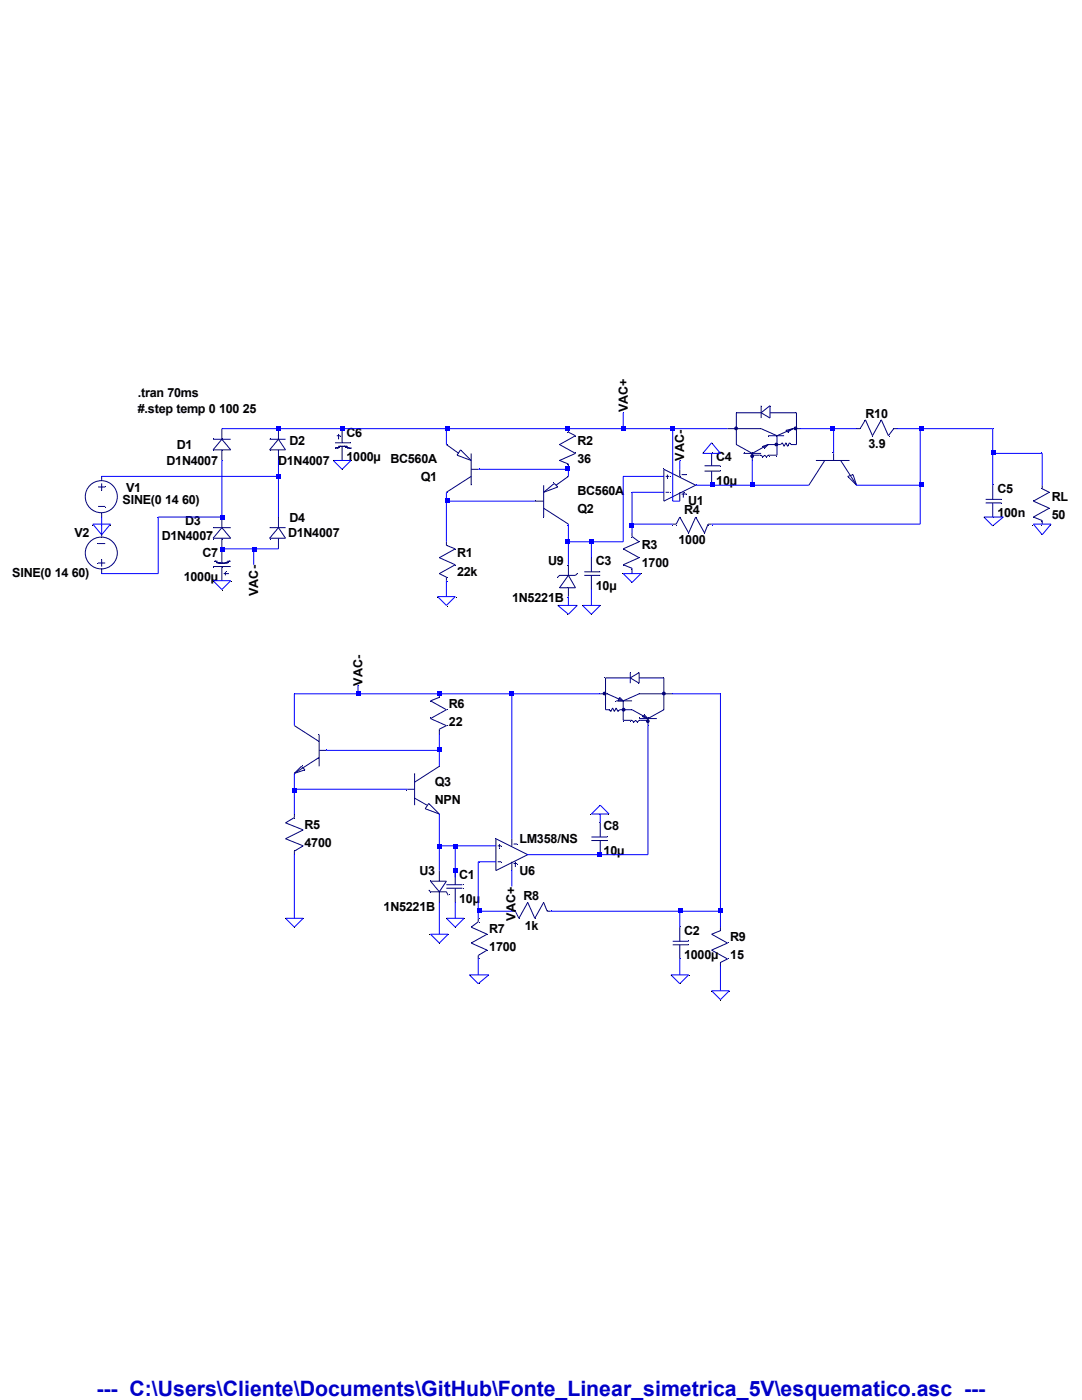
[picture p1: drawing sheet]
<svg xmlns="http://www.w3.org/2000/svg" width="216mm" height="279mm" viewBox="0 0 216 279" stroke-linecap="round" stroke-linejoin="round" font-family="sans-serif">
<path d="M19.6 97.2h1.4" fill="none" stroke="#00007f" stroke-width=".2"/>
<path d="M19.6 101.1h1.4" fill="none" stroke="#00007f" stroke-width=".2"/>
<path d="M20.3 96.5v1.4" fill="none" stroke="#00007f" stroke-width=".2"/>
<path d="M20.3 102.5v.7" fill="none" stroke="#00007f" stroke-width=".2"/>
<path d="M20.3 95.1v.7" fill="none" stroke="#00007f" stroke-width=".2"/>
<g fill="none" stroke="#00007f" stroke-width=".2">
<path d="M42.5 87.7h3.5"/>
<circle cx="20.2" cy="99.1" r="3.2"/>
</g>
<path d="M42.5 89.8h3.5" fill="none" stroke="#00007f" stroke-width=".2"/>
<path d="M44.3 87.7l-1.8 2.1" fill="none" stroke="#00007f" stroke-width=".2"/>
<path d="M44.3 87.7l1.7 2.1" fill="none" stroke="#00007f" stroke-width=".2"/>
<path d="M44.3 89.8v2.1" fill="none" stroke="#00007f" stroke-width=".2"/>
<path d="M44.3 85.5v2.2" fill="none" stroke="#00007f" stroke-width=".2"/>
<path d="M53.8 87.7h3.2" fill="none" stroke="#00007f" stroke-width=".2"/>
<path d="M53.8 89.8h3.2" fill="none" stroke="#00007f" stroke-width=".2"/>
<path d="M55.6 87.7l-1.8 2.1" fill="none" stroke="#00007f" stroke-width=".2"/>
<path d="M55.6 87.7l1.4 2.1" fill="none" stroke="#00007f" stroke-width=".2"/>
<path d="M55.6 89.8v2.1" fill="none" stroke="#00007f" stroke-width=".2"/>
<path d="M55.6 85.5v2.2" fill="none" stroke="#00007f" stroke-width=".2"/>
<path d="M42.5 105.3h3.5" fill="none" stroke="#00007f" stroke-width=".2"/>
<path d="M42.5 107.4h3.5" fill="none" stroke="#00007f" stroke-width=".2"/>
<path d="M44.3 105.3l-1.8 2.1" fill="none" stroke="#00007f" stroke-width=".2"/>
<path d="M44.3 105.3l1.7 2.1" fill="none" stroke="#00007f" stroke-width=".2"/>
<path d="M44.3 107.4v2.1" fill="none" stroke="#00007f" stroke-width=".2"/>
<path d="M44.3 103.2v2.1" fill="none" stroke="#00007f" stroke-width=".2"/>
<path d="M53.8 105.3h3.2" fill="none" stroke="#00007f" stroke-width=".2"/>
<path d="M53.8 107.4h3.2" fill="none" stroke="#00007f" stroke-width=".2"/>
<path d="M55.6 105.3l-1.8 2.1" fill="none" stroke="#00007f" stroke-width=".2"/>
<path d="M55.6 105.3l1.4 2.1" fill="none" stroke="#00007f" stroke-width=".2"/>
<path d="M55.6 107.4v2.1" fill="none" stroke="#00007f" stroke-width=".2"/>
<path d="M55.6 103.2v2.1" fill="none" stroke="#00007f" stroke-width=".2"/>
<path d="M138.8 96.8l-6.3 3.2" fill="none" stroke="#00007f" stroke-width=".2"/>
<path d="M132.5 93.7l6.3 3.1" fill="none" stroke="#00007f" stroke-width=".2"/>
<path d="M132.5 93.7v6.3" fill="none" stroke="#00007f" stroke-width=".2"/>
<path d="M132.8 98.2h.7" fill="none" stroke="#00007f" stroke-width=".2"/>
<path d="M132.8 95.1h.7" fill="none" stroke="#00007f" stroke-width=".2"/>
<path d="M133.2 94.7v.7" fill="none" stroke="#00007f" stroke-width=".2"/>
<path d="M135.6 98.2v1.8" fill="none" stroke="#00007f" stroke-width=".2"/>
<path d="M135.6 93.7v1.4" fill="none" stroke="#00007f" stroke-width=".2"/>
<path d="M136 98.6h1.1" fill="none" stroke="#00007f" stroke-width=".2"/>
<path d="M136.3 98.2v1.1" fill="none" stroke="#00007f" stroke-width=".2"/>
<path d="M136 94.7h1.1" fill="none" stroke="#00007f" stroke-width=".2"/>
<path d="M113.4 92.6v1.1" fill="none" stroke="#00007f" stroke-width=".2"/>
<path d="M111.7 91.9l1.7 .7" fill="none" stroke="#00007f" stroke-width=".2"/>
<path d="M114.8 90.5l-3.1 1.4" fill="none" stroke="#00007f" stroke-width=".2"/>
<path d="M111.7 88.7l3.1 1.8" fill="none" stroke="#00007f" stroke-width=".2"/>
<path d="M114.8 87l-3.1 1.7" fill="none" stroke="#00007f" stroke-width=".2"/>
<path d="M113.4 85.5v.8" fill="none" stroke="#00007f" stroke-width=".2"/>
<path d="M113.4 86.3l1.4 .7" fill="none" stroke="#00007f" stroke-width=".2"/>
<path d="M126.1 113.4v1.1" fill="none" stroke="#00007f" stroke-width=".2"/>
<path d="M124.4 112.7l1.7 .7" fill="none" stroke="#00007f" stroke-width=".2"/>
<path d="M127.5 111.3l-3.1 1.4" fill="none" stroke="#00007f" stroke-width=".2"/>
<path d="M124.4 109.5l3.1 1.8" fill="none" stroke="#00007f" stroke-width=".2"/>
<path d="M127.5 108.1l-3.1 1.4" fill="none" stroke="#00007f" stroke-width=".2"/>
<path d="M126.1 106.4v.7" fill="none" stroke="#00007f" stroke-width=".2"/>
<path d="M126.1 107.1l1.4 1" fill="none" stroke="#00007f" stroke-width=".2"/>
<path d="M134.2 104.6h.7" fill="none" stroke="#00007f" stroke-width=".2"/>
<path d="M135.6 103.2l-.7 1.4" fill="none" stroke="#00007f" stroke-width=".2"/>
<path d="M135.6 103.2l1.8 3.2" fill="none" stroke="#00007f" stroke-width=".2"/>
<path d="M138.8 103.2l-1.4 3.2" fill="none" stroke="#00007f" stroke-width=".2"/>
<path d="M138.8 103.2l1.8 3.2" fill="none" stroke="#00007f" stroke-width=".2"/>
<path d="M141.3 104.6h.7" fill="none" stroke="#00007f" stroke-width=".2"/>
<path d="M141.3 104.6l-.7 1.8" fill="none" stroke="#00007f" stroke-width=".2"/>
<path d="M118 114.8v2.9" fill="none" stroke="#00007f" stroke-width=".2"/>
<path d="M118 111.3v2.8" fill="none" stroke="#00007f" stroke-width=".2"/>
<path d="M116.6 114.1h3.2" fill="none" stroke="#00007f" stroke-width=".2"/>
<path d="M116.6 114.8h3.2" fill="none" stroke="#00007f" stroke-width=".2"/>
<path d="M142 94v2.8" fill="none" stroke="#00007f" stroke-width=".2"/>
<path d="M142 90.5v2.5" fill="none" stroke="#00007f" stroke-width=".2"/>
<path d="M140.6 93h3.2" fill="none" stroke="#00007f" stroke-width=".2"/>
<path d="M140.6 94h3.2" fill="none" stroke="#00007f" stroke-width=".2"/>
<path d="M208 103.9v.7" fill="none" stroke="#00007f" stroke-width=".2"/>
<path d="M206.2 103.2l1.8 .7" fill="none" stroke="#00007f" stroke-width=".2"/>
<path d="M209.4 101.4l-3.2 1.8" fill="none" stroke="#00007f" stroke-width=".2"/>
<path d="M206.2 100l3.2 1.4" fill="none" stroke="#00007f" stroke-width=".2"/>
<path d="M209.4 98.2l-3.2 1.8" fill="none" stroke="#00007f" stroke-width=".2"/>
<path d="M208 96.8v.7" fill="none" stroke="#00007f" stroke-width=".2"/>
<path d="M208 97.5l1.4 .7" fill="none" stroke="#00007f" stroke-width=".2"/>
<path d="M198.1 100.4v2.8" fill="none" stroke="#00007f" stroke-width=".2"/>
<path d="M198.1 96.8v2.9" fill="none" stroke="#00007f" stroke-width=".2"/>
<path d="M196.7 99.7h3.1" fill="none" stroke="#00007f" stroke-width=".2"/>
<path d="M196.7 100.4h3.1" fill="none" stroke="#00007f" stroke-width=".2"/>
<path d="M148.3 90.5h3.6" fill="none" stroke="#00007f" stroke-width=".2"/>
<path d="M146.9 88.7l3.2 1.8" fill="none" stroke="#00007f" stroke-width=".2"/>
<path d="M153.3 88.7l-3.2 1.8" fill="none" stroke="#00007f" stroke-width=".2"/>
<path d="M153.3 88.7l-1.1 .4" fill="none" stroke="#00007f" stroke-width=".2"/>
<path d="M153.3 88.7l-.7 .7" fill="none" stroke="#00007f" stroke-width=".2"/>
<path d="M152.2 89.1l.4 .3" fill="none" stroke="#00007f" stroke-width=".2"/>
<path d="M153.3 87h3.2" fill="none" stroke="#00007f" stroke-width=".2"/>
<path d="M151.9 85.5l3.1 1.5" fill="none" stroke="#00007f" stroke-width=".2"/>
<path d="M158.2 85.5l-3.2 1.5" fill="none" stroke="#00007f" stroke-width=".2"/>
<path d="M158.2 85.5l-1.4 .4" fill="none" stroke="#00007f" stroke-width=".2"/>
<path d="M158.2 85.5l-1 .8" fill="none" stroke="#00007f" stroke-width=".2"/>
<path d="M156.8 85.9l.4 .4" fill="none" stroke="#00007f" stroke-width=".2"/>
<path d="M145.2 85.5h6.7" fill="none" stroke="#00007f" stroke-width=".2"/>
<path d="M155 87v3.8" fill="none" stroke="#00007f" stroke-width=".2"/>
<path d="M156.1 88.4l-.3 .3" fill="none" stroke="#00007f" stroke-width=".2"/>
<path d="M156.1 88.4l.4 .7" fill="none" stroke="#00007f" stroke-width=".2"/>
<path d="M156.8 88.4l-.3 .7" fill="none" stroke="#00007f" stroke-width=".2"/>
<path d="M156.8 88.4l.4 .7" fill="none" stroke="#00007f" stroke-width=".2"/>
<path d="M157.5 88.4l-.3 .7" fill="none" stroke="#00007f" stroke-width=".2"/>
<path d="M157.5 88.4l.4 .3" fill="none" stroke="#00007f" stroke-width=".2"/>
<path d="M151.5 90.8h.4" fill="none" stroke="#00007f" stroke-width=".2"/>
<path d="M151.9 90.8l.3 .4" fill="none" stroke="#00007f" stroke-width=".2"/>
<path d="M152.6 90.8l-.4 .4" fill="none" stroke="#00007f" stroke-width=".2"/>
<path d="M152.6 90.8l.3 .4" fill="none" stroke="#00007f" stroke-width=".2"/>
<path d="M153.3 90.8l-.4 .4" fill="none" stroke="#00007f" stroke-width=".2"/>
<path d="M153.3 90.8h.3" fill="none" stroke="#00007f" stroke-width=".2"/>
<path d="M155 88.7h.8" fill="none" stroke="#00007f" stroke-width=".2"/>
<path d="M157.9 88.7h1" fill="none" stroke="#00007f" stroke-width=".2"/>
<path d="M158.2 85.5h1.4" fill="none" stroke="#00007f" stroke-width=".2"/>
<path d="M150.1 90.8h1.4" fill="none" stroke="#00007f" stroke-width=".2"/>
<path d="M150.1 90.5v1.4" fill="none" stroke="#00007f" stroke-width=".2"/>
<path d="M153.3 88.7h1.7" fill="none" stroke="#00007f" stroke-width=".2"/>
<path d="M153.6 90.8h1.4" fill="none" stroke="#00007f" stroke-width=".2"/>
<path d="M151.9 81v2.4" fill="none" stroke="#00007f" stroke-width=".2"/>
<path d="M151.9 82.4l1.7 1" fill="none" stroke="#00007f" stroke-width=".2"/>
<path d="M153.6 81l-1.7 1.4" fill="none" stroke="#00007f" stroke-width=".2"/>
<path d="M153.6 81v2.4" fill="none" stroke="#00007f" stroke-width=".2"/>
<path d="M146.9 82.4h5" fill="none" stroke="#00007f" stroke-width=".2"/>
<path d="M153.6 82.4h5.3" fill="none" stroke="#00007f" stroke-width=".2"/>
<path d="M158.9 82.4v6.3" fill="none" stroke="#00007f" stroke-width=".2"/>
<path d="M146.9 82.4v6.3" fill="none" stroke="#00007f" stroke-width=".2"/>
<g fill="none" stroke="#00007f" stroke-width=".2">
<path d="M150 91l.1 .1zM154.8 88.7h.2zM19.6 112.4h1.4"/>
<circle cx="146.9" cy="85.5" r=".28"/>
<circle cx="146.9" cy="85.5" r=".17"/>
<circle cx="146.9" cy="85.5" r=".08"/>
<circle cx="150.1" cy="91" r=".29"/>
<circle cx="150.1" cy="91" r=".18"/>
<circle cx="154.9" cy="88.7" r=".18"/>
<circle cx="154.9" cy="88.7" r=".28"/>
<circle cx="158.7" cy="85.5" r=".17"/>
<circle cx="158.7" cy="85.5" r=".08"/>
<circle cx="158.7" cy="85.5" r=".28"/>
</g>
<path d="M19.6 108.5h1.4" fill="none" stroke="#00007f" stroke-width=".2"/>
<path d="M20.3 111.7v1.4" fill="none" stroke="#00007f" stroke-width=".2"/>
<path d="M20.3 106.4v.7" fill="none" stroke="#00007f" stroke-width=".2"/>
<path d="M20.3 113.4v1.1" fill="none" stroke="#00007f" stroke-width=".2"/>
<g fill="none" stroke="#00007f" stroke-width=".2">
<path d="M68.3 89.1v2.8"/>
<circle cx="20.2" cy="110.4" r="3.2"/>
</g>
<path d="M68.3 85.5v2.9" fill="none" stroke="#00007f" stroke-width=".2"/>
<path d="M67.6 86.6v1.1" fill="none" stroke="#00007f" stroke-width=".2"/>
<path d="M67.2 87h.7" fill="none" stroke="#00007f" stroke-width=".2"/>
<path d="M66.9 88.4h3.1" fill="none" stroke="#00007f" stroke-width=".2"/>
<path d="M66.9 89.4h.1" fill="none" stroke="#00007f" stroke-width=".2"/>
<path d="M66.9 89.4h.1" fill="none" stroke="#00007f" stroke-width=".2"/>
<path d="M66.9 89.4h.1" fill="none" stroke="#00007f" stroke-width=".2"/>
<path d="M66.9 89.4h.3" fill="none" stroke="#00007f" stroke-width=".2"/>
<path d="M67.2 89.4h.1" fill="none" stroke="#00007f" stroke-width=".2"/>
<path d="M67.2 89.4h.1" fill="none" stroke="#00007f" stroke-width=".2"/>
<path d="M67.2 89.4h.4" fill="none" stroke="#00007f" stroke-width=".2"/>
<path d="M67.6 89.1v.3" fill="none" stroke="#00007f" stroke-width=".2"/>
<path d="M67.6 89.1h.1" fill="none" stroke="#00007f" stroke-width=".2"/>
<path d="M67.6 89.1h.3" fill="none" stroke="#00007f" stroke-width=".2"/>
<path d="M67.9 89.1h.1" fill="none" stroke="#00007f" stroke-width=".2"/>
<path d="M67.9 89.1h.1" fill="none" stroke="#00007f" stroke-width=".2"/>
<path d="M67.9 89.1h.1" fill="none" stroke="#00007f" stroke-width=".2"/>
<path d="M67.9 89.1h.4" fill="none" stroke="#00007f" stroke-width=".2"/>
<path d="M68.3 89.1h.1" fill="none" stroke="#00007f" stroke-width=".2"/>
<path d="M68.3 89.1h.1" fill="none" stroke="#00007f" stroke-width=".2"/>
<path d="M68.3 89.1h.3" fill="none" stroke="#00007f" stroke-width=".2"/>
<path d="M68.6 89.1h.1" fill="none" stroke="#00007f" stroke-width=".2"/>
<path d="M68.6 89.1h.1" fill="none" stroke="#00007f" stroke-width=".2"/>
<path d="M68.6 89.1h.1" fill="none" stroke="#00007f" stroke-width=".2"/>
<path d="M68.6 89.1h.4" fill="none" stroke="#00007f" stroke-width=".2"/>
<path d="M69 89.1h.1" fill="none" stroke="#00007f" stroke-width=".2"/>
<path d="M69 89.1h.1" fill="none" stroke="#00007f" stroke-width=".2"/>
<path d="M69 89.1h.3" fill="none" stroke="#00007f" stroke-width=".2"/>
<path d="M69.3 89.1v.3" fill="none" stroke="#00007f" stroke-width=".2"/>
<path d="M69.3 89.4h.1" fill="none" stroke="#00007f" stroke-width=".2"/>
<path d="M69.3 89.4h.1" fill="none" stroke="#00007f" stroke-width=".2"/>
<path d="M69.3 89.4h.4" fill="none" stroke="#00007f" stroke-width=".2"/>
<path d="M69.7 89.4h.1" fill="none" stroke="#00007f" stroke-width=".2"/>
<path d="M69.7 89.4h.1" fill="none" stroke="#00007f" stroke-width=".2"/>
<path d="M69.7 89.4h.3" fill="none" stroke="#00007f" stroke-width=".2"/>
<path d="M70 89.4h.1" fill="none" stroke="#00007f" stroke-width=".2"/>
<path d="M44.3 109.5v2.9" fill="none" stroke="#00007f" stroke-width=".2"/>
<path d="M44.3 113.1v2.8" fill="none" stroke="#00007f" stroke-width=".2"/>
<path d="M45 114.1v.7" fill="none" stroke="#00007f" stroke-width=".2"/>
<path d="M44.6 114.5h1.1" fill="none" stroke="#00007f" stroke-width=".2"/>
<path d="M42.5 113.1h3.5" fill="none" stroke="#00007f" stroke-width=".2"/>
<path d="M45.7 112h.3" fill="none" stroke="#00007f" stroke-width=".2"/>
<path d="M45.7 112h.1" fill="none" stroke="#00007f" stroke-width=".2"/>
<path d="M45.7 112h.1" fill="none" stroke="#00007f" stroke-width=".2"/>
<path d="M45.7 112h.1" fill="none" stroke="#00007f" stroke-width=".2"/>
<path d="M45.3 112h.4" fill="none" stroke="#00007f" stroke-width=".2"/>
<path d="M45.3 112v.4" fill="none" stroke="#00007f" stroke-width=".2"/>
<path d="M45.3 112.4h.1" fill="none" stroke="#00007f" stroke-width=".2"/>
<path d="M45 112.4h.3" fill="none" stroke="#00007f" stroke-width=".2"/>
<path d="M45 112.4h.1" fill="none" stroke="#00007f" stroke-width=".2"/>
<path d="M45 112.4h.1" fill="none" stroke="#00007f" stroke-width=".2"/>
<path d="M45 112.4h.1" fill="none" stroke="#00007f" stroke-width=".2"/>
<path d="M44.6 112.4h.4" fill="none" stroke="#00007f" stroke-width=".2"/>
<path d="M44.6 112.4h.1" fill="none" stroke="#00007f" stroke-width=".2"/>
<path d="M44.6 112.4h.1" fill="none" stroke="#00007f" stroke-width=".2"/>
<path d="M44.3 112.4h.3" fill="none" stroke="#00007f" stroke-width=".2"/>
<path d="M44.3 112.4h.1" fill="none" stroke="#00007f" stroke-width=".2"/>
<path d="M44.3 112.4h.1" fill="none" stroke="#00007f" stroke-width=".2"/>
<path d="M43.9 112.4h.4" fill="none" stroke="#00007f" stroke-width=".2"/>
<path d="M43.9 112.4h.1" fill="none" stroke="#00007f" stroke-width=".2"/>
<path d="M43.9 112.4h.1" fill="none" stroke="#00007f" stroke-width=".2"/>
<path d="M43.9 112.4h.1" fill="none" stroke="#00007f" stroke-width=".2"/>
<path d="M43.6 112.4h.3" fill="none" stroke="#00007f" stroke-width=".2"/>
<path d="M43.6 112.4h.1" fill="none" stroke="#00007f" stroke-width=".2"/>
<path d="M43.6 112.4h.1" fill="none" stroke="#00007f" stroke-width=".2"/>
<path d="M43.6 112.4h.1" fill="none" stroke="#00007f" stroke-width=".2"/>
<path d="M43.2 112.4h.4" fill="none" stroke="#00007f" stroke-width=".2"/>
<path d="M43.2 112v.4" fill="none" stroke="#00007f" stroke-width=".2"/>
<path d="M43.2 112h.1" fill="none" stroke="#00007f" stroke-width=".2"/>
<path d="M42.9 112h.3" fill="none" stroke="#00007f" stroke-width=".2"/>
<path d="M42.9 112h.1" fill="none" stroke="#00007f" stroke-width=".2"/>
<path d="M42.9 112h.1" fill="none" stroke="#00007f" stroke-width=".2"/>
<path d="M42.9 112h.1" fill="none" stroke="#00007f" stroke-width=".2"/>
<path d="M91.2 90.8l2.8 1.1" fill="none" stroke="#00007f" stroke-width=".2"/>
<path d="M91.9 89.8l-.7 1" fill="none" stroke="#00007f" stroke-width=".2"/>
<path d="M91.9 89.8l2.1 2.1" fill="none" stroke="#00007f" stroke-width=".2"/>
<path d="M89.1 88.7l2.4 1.8" fill="none" stroke="#00007f" stroke-width=".2"/>
<path d="M94 90.5v6.3" fill="none" stroke="#00007f" stroke-width=".2"/>
<path d="M94 95.1l-4.9 3.1" fill="none" stroke="#00007f" stroke-width=".2"/>
<path d="M94 93.7h1.4" fill="none" stroke="#00007f" stroke-width=".2"/>
<path d="M111.3 97.2l-2.8 1" fill="none" stroke="#00007f" stroke-width=".2"/>
<path d="M110.6 96.5l.7 .7" fill="none" stroke="#00007f" stroke-width=".2"/>
<path d="M110.6 96.5l-2.1 1.7" fill="none" stroke="#00007f" stroke-width=".2"/>
<path d="M113.4 95.1l-2.5 1.7" fill="none" stroke="#00007f" stroke-width=".2"/>
<path d="M108.5 96.8v6.4" fill="none" stroke="#00007f" stroke-width=".2"/>
<path d="M108.5 101.4l4.9 3.2" fill="none" stroke="#00007f" stroke-width=".2"/>
<path d="M106.7 100h1.8" fill="none" stroke="#00007f" stroke-width=".2"/>
<path d="M89.1 115.2v.7" fill="none" stroke="#00007f" stroke-width=".2"/>
<path d="M87.7 114.5l1.4 .7" fill="none" stroke="#00007f" stroke-width=".2"/>
<path d="M90.8 112.7l-3.1 1.8" fill="none" stroke="#00007f" stroke-width=".2"/>
<path d="M87.7 111.3l3.1 1.4" fill="none" stroke="#00007f" stroke-width=".2"/>
<path d="M90.8 109.5l-3.1 1.8" fill="none" stroke="#00007f" stroke-width=".2"/>
<path d="M89.1 108.1v.7" fill="none" stroke="#00007f" stroke-width=".2"/>
<path d="M89.1 108.8l1.7 .7" fill="none" stroke="#00007f" stroke-width=".2"/>
<path d="M63.7 146.6v6.3" fill="none" stroke="#00007f" stroke-width=".2"/>
<path d="M63.7 149.8h1.4" fill="none" stroke="#00007f" stroke-width=".2"/>
<path d="M58.7 144.8l5 3.2" fill="none" stroke="#00007f" stroke-width=".2"/>
<path d="M63.7 151.2l-5 3.1" fill="none" stroke="#00007f" stroke-width=".2"/>
<path d="M60.1 152.9l-1.4 1.4" fill="none" stroke="#00007f" stroke-width=".2"/>
<path d="M60.1 152.9l.8 .7" fill="none" stroke="#00007f" stroke-width=".2"/>
<path d="M60.9 153.6l-2.2 .7" fill="none" stroke="#00007f" stroke-width=".2"/>
<path d="M58.7 162.5v.7" fill="none" stroke="#00007f" stroke-width=".2"/>
<path d="M58.7 163.2l-1.7 1" fill="none" stroke="#00007f" stroke-width=".2"/>
<path d="M57 164.2l3.5 1.4" fill="none" stroke="#00007f" stroke-width=".2"/>
<path d="M60.5 165.6l-3.5 1.8" fill="none" stroke="#00007f" stroke-width=".2"/>
<path d="M57 167.4l3.5 1.4" fill="none" stroke="#00007f" stroke-width=".2"/>
<path d="M58.7 169.9v.7" fill="none" stroke="#00007f" stroke-width=".2"/>
<path d="M60.5 168.8l-1.8 1.1" fill="none" stroke="#00007f" stroke-width=".2"/>
<path d="M87.7 138.5v.7" fill="none" stroke="#00007f" stroke-width=".2"/>
<path d="M87.7 139.2l-1.8 .7" fill="none" stroke="#00007f" stroke-width=".2"/>
<path d="M85.9 139.9l3.2 1.7" fill="none" stroke="#00007f" stroke-width=".2"/>
<path d="M89.1 141.6l-3.2 1.8" fill="none" stroke="#00007f" stroke-width=".2"/>
<path d="M85.9 143.4l3.2 1.4" fill="none" stroke="#00007f" stroke-width=".2"/>
<path d="M87.7 145.5v1.1" fill="none" stroke="#00007f" stroke-width=".2"/>
<path d="M89.1 144.8l-1.4 .7" fill="none" stroke="#00007f" stroke-width=".2"/>
<path d="M85.5 160.3l-.7 1.1" fill="none" stroke="#00007f" stroke-width=".2"/>
<path d="M85.5 160.3l2.2 2.2" fill="none" stroke="#00007f" stroke-width=".2"/>
<path d="M84.8 161.4l2.9 1.1" fill="none" stroke="#00007f" stroke-width=".2"/>
<path d="M82.7 159.3l2.5 1.4" fill="none" stroke="#00007f" stroke-width=".2"/>
<path d="M82.7 154.3v6.4" fill="none" stroke="#00007f" stroke-width=".2"/>
<path d="M87.7 152.9l-5 3.2" fill="none" stroke="#00007f" stroke-width=".2"/>
<path d="M81.3 157.5h1.4" fill="none" stroke="#00007f" stroke-width=".2"/>
<path d="M105.3 170.6l-6.3 3.1" fill="none" stroke="#00007f" stroke-width=".2"/>
<path d="M99 167.4l6.3 3.2" fill="none" stroke="#00007f" stroke-width=".2"/>
<path d="M99 167.4v6.3" fill="none" stroke="#00007f" stroke-width=".2"/>
<path d="M99.3 172h.7" fill="none" stroke="#00007f" stroke-width=".2"/>
<path d="M99.3 168.8h.7" fill="none" stroke="#00007f" stroke-width=".2"/>
<path d="M99.7 168.5v.7" fill="none" stroke="#00007f" stroke-width=".2"/>
<path d="M102.1 172v1.7" fill="none" stroke="#00007f" stroke-width=".2"/>
<path d="M102.1 167.4v1.4" fill="none" stroke="#00007f" stroke-width=".2"/>
<path d="M102.5 172.3h.7" fill="none" stroke="#00007f" stroke-width=".2"/>
<path d="M102.8 172v1" fill="none" stroke="#00007f" stroke-width=".2"/>
<path d="M102.5 168.5h.7" fill="none" stroke="#00007f" stroke-width=".2"/>
<path d="M95.4 183.3v.7" fill="none" stroke="#00007f" stroke-width=".2"/>
<path d="M95.4 184l-1.4 1" fill="none" stroke="#00007f" stroke-width=".2"/>
<path d="M94 185l3.2 1.4" fill="none" stroke="#00007f" stroke-width=".2"/>
<path d="M97.2 186.4l-3.2 1.8" fill="none" stroke="#00007f" stroke-width=".2"/>
<path d="M94 188.2l3.2 1.4" fill="none" stroke="#00007f" stroke-width=".2"/>
<path d="M95.4 190.7v.7" fill="none" stroke="#00007f" stroke-width=".2"/>
<path d="M97.2 189.6l-1.8 1.1" fill="none" stroke="#00007f" stroke-width=".2"/>
<path d="M102.1 181.9h.7" fill="none" stroke="#00007f" stroke-width=".2"/>
<path d="M102.8 181.9l.7 1.4" fill="none" stroke="#00007f" stroke-width=".2"/>
<path d="M105.3 180.1l-1.8 3.2" fill="none" stroke="#00007f" stroke-width=".2"/>
<path d="M105.3 180.1l1.4 3.2" fill="none" stroke="#00007f" stroke-width=".2"/>
<path d="M108.5 180.1l-1.8 3.2" fill="none" stroke="#00007f" stroke-width=".2"/>
<path d="M109.2 181.9h.7" fill="none" stroke="#00007f" stroke-width=".2"/>
<path d="M108.5 180.1l.7 1.8" fill="none" stroke="#00007f" stroke-width=".2"/>
<path d="M127.5 143.4h3.6" fill="none" stroke="#00007f" stroke-width=".2"/>
<path d="M126.1 141.6l3.2 1.8" fill="none" stroke="#00007f" stroke-width=".2"/>
<path d="M132.5 141.6l-3.2 1.8" fill="none" stroke="#00007f" stroke-width=".2"/>
<path d="M128.6 142.7l.7 .7" fill="none" stroke="#00007f" stroke-width=".2"/>
<path d="M128.2 143.1l1.1 .3" fill="none" stroke="#00007f" stroke-width=".2"/>
<path d="M128.6 142.7l-.4 .4" fill="none" stroke="#00007f" stroke-width=".2"/>
<path d="M122.9 139.9h3.2" fill="none" stroke="#00007f" stroke-width=".2"/>
<path d="M121.2 138.5l3.2 1.4" fill="none" stroke="#00007f" stroke-width=".2"/>
<path d="M127.5 138.5l-3.1 1.4" fill="none" stroke="#00007f" stroke-width=".2"/>
<path d="M123.6 139.2l.8 .7" fill="none" stroke="#00007f" stroke-width=".2"/>
<path d="M123.3 139.9h1.1" fill="none" stroke="#00007f" stroke-width=".2"/>
<path d="M123.6 139.2l-.3 .7" fill="none" stroke="#00007f" stroke-width=".2"/>
<path d="M132.5 135.3v6.3" fill="none" stroke="#00007f" stroke-width=".2"/>
<path d="M127.5 138.5h6.7" fill="none" stroke="#00007f" stroke-width=".2"/>
<path d="M124.4 139.9v3.9" fill="none" stroke="#00007f" stroke-width=".2"/>
<path d="M123.6 141.6l-.3 .4" fill="none" stroke="#00007f" stroke-width=".2"/>
<path d="M122.9 141.3l.4 .7" fill="none" stroke="#00007f" stroke-width=".2"/>
<path d="M122.9 141.3l-.3 .7" fill="none" stroke="#00007f" stroke-width=".2"/>
<path d="M122.2 141.3l.4 .7" fill="none" stroke="#00007f" stroke-width=".2"/>
<path d="M122.2 141.3l-.3 .7" fill="none" stroke="#00007f" stroke-width=".2"/>
<path d="M121.5 141.6l.4 .4" fill="none" stroke="#00007f" stroke-width=".2"/>
<path d="M127.5 143.8h.4" fill="none" stroke="#00007f" stroke-width=".2"/>
<path d="M127.5 143.8l-.3 .3" fill="none" stroke="#00007f" stroke-width=".2"/>
<path d="M126.8 143.8l.4 .3" fill="none" stroke="#00007f" stroke-width=".2"/>
<path d="M126.8 143.8l-.3 .3" fill="none" stroke="#00007f" stroke-width=".2"/>
<path d="M126.1 143.8l.4 .3" fill="none" stroke="#00007f" stroke-width=".2"/>
<path d="M125.8 143.8h.3" fill="none" stroke="#00007f" stroke-width=".2"/>
<path d="M123.6 141.6h.8" fill="none" stroke="#00007f" stroke-width=".2"/>
<path d="M120.8 141.6h.7" fill="none" stroke="#00007f" stroke-width=".2"/>
<path d="M119.8 138.5h1.4" fill="none" stroke="#00007f" stroke-width=".2"/>
<path d="M127.9 143.8h1.4" fill="none" stroke="#00007f" stroke-width=".2"/>
<path d="M129.3 143.4v1.4" fill="none" stroke="#00007f" stroke-width=".2"/>
<path d="M124.4 141.6h1.7" fill="none" stroke="#00007f" stroke-width=".2"/>
<path d="M124.4 143.8h1.4" fill="none" stroke="#00007f" stroke-width=".2"/>
<path d="M125.8 134.2v2.1" fill="none" stroke="#00007f" stroke-width=".2"/>
<path d="M127.5 134.2l-1.7 1.1" fill="none" stroke="#00007f" stroke-width=".2"/>
<path d="M125.8 135.3l1.7 1" fill="none" stroke="#00007f" stroke-width=".2"/>
<path d="M127.5 134.2v2.1" fill="none" stroke="#00007f" stroke-width=".2"/>
<path d="M120.8 135.3v6.3" fill="none" stroke="#00007f" stroke-width=".2"/>
<path d="M120.8 135.3h5" fill="none" stroke="#00007f" stroke-width=".2"/>
<path d="M127.5 135.3h5" fill="none" stroke="#00007f" stroke-width=".2"/>
<g fill="none" stroke="#00007f" stroke-width=".2">
<path d="M143.8 185v.7"/>
<circle cx="120.6" cy="138.4" r=".28"/>
<circle cx="120.6" cy="138.4" r=".19"/>
<circle cx="120.7" cy="138.4" r=".08"/>
<circle cx="132.4" cy="138.4" r=".18"/>
<circle cx="132.5" cy="138.4" r=".08"/>
<circle cx="132.5" cy="138.4" r=".29"/>
<circle cx="124.4" cy="141.6" r=".06"/>
<circle cx="124.4" cy="141.6" r=".28"/>
<circle cx="124.4" cy="141.6" r=".19"/>
<circle cx="129.2" cy="143.9" r=".17"/>
<circle cx="129.2" cy="143.9" r=".08"/>
<circle cx="129.3" cy="143.9" r=".28"/>
</g>
<path d="M143.8 185.7l-1.8 .7" fill="none" stroke="#00007f" stroke-width=".2"/>
<path d="M142 186.4l3.2 1.8" fill="none" stroke="#00007f" stroke-width=".2"/>
<path d="M145.2 188.2l-3.2 1.4" fill="none" stroke="#00007f" stroke-width=".2"/>
<path d="M142 189.6l3.2 1.8" fill="none" stroke="#00007f" stroke-width=".2"/>
<path d="M143.8 192.1v.7" fill="none" stroke="#00007f" stroke-width=".2"/>
<path d="M145.2 191.4l-1.4 .7" fill="none" stroke="#00007f" stroke-width=".2"/>
<path d="M90.8 173.7v2.9" fill="none" stroke="#00007f" stroke-width=".2"/>
<path d="M90.8 177.3v2.8" fill="none" stroke="#00007f" stroke-width=".2"/>
<path d="M89.1 177.3h3.2" fill="none" stroke="#00007f" stroke-width=".2"/>
<path d="M89.1 176.6h3.2" fill="none" stroke="#00007f" stroke-width=".2"/>
<path d="M135.6 185v2.9" fill="none" stroke="#00007f" stroke-width=".2"/>
<path d="M135.6 188.6v2.8" fill="none" stroke="#00007f" stroke-width=".2"/>
<path d="M134.2 188.6h3.2" fill="none" stroke="#00007f" stroke-width=".2"/>
<path d="M134.2 187.9h3.2" fill="none" stroke="#00007f" stroke-width=".2"/>
<path d="M119.8 164.2v2.8" fill="none" stroke="#00007f" stroke-width=".2"/>
<path d="M119.8 167.7v2.9" fill="none" stroke="#00007f" stroke-width=".2"/>
<path d="M118 167.7h3.2" fill="none" stroke="#00007f" stroke-width=".2"/>
<path d="M118 167h3.2" fill="none" stroke="#00007f" stroke-width=".2"/>
<path d="M162.8 91.9h6.7" fill="none" stroke="#00007f" stroke-width=".2"/>
<path d="M166.3 90.5v1.4" fill="none" stroke="#00007f" stroke-width=".2"/>
<path d="M164.6 91.9l-3.2 4.9" fill="none" stroke="#00007f" stroke-width=".2"/>
<path d="M167.7 91.9l3.2 4.9" fill="none" stroke="#00007f" stroke-width=".2"/>
<path d="M169.2 95.1l1.7 1.7" fill="none" stroke="#00007f" stroke-width=".2"/>
<path d="M170.2 94.7l-1 .4" fill="none" stroke="#00007f" stroke-width=".2"/>
<path d="M170.2 94.7l.7 2.1" fill="none" stroke="#00007f" stroke-width=".2"/>
<path d="M170.9 85.5h.7" fill="none" stroke="#00007f" stroke-width=".2"/>
<path d="M172.7 83.8l-1.1 1.7" fill="none" stroke="#00007f" stroke-width=".2"/>
<path d="M172.7 83.8l1.4 3.2" fill="none" stroke="#00007f" stroke-width=".2"/>
<path d="M175.9 83.8l-1.8 3.2" fill="none" stroke="#00007f" stroke-width=".2"/>
<path d="M175.9 83.8l1.4 3.2" fill="none" stroke="#00007f" stroke-width=".2"/>
<path d="M178.3 85.5h.7" fill="none" stroke="#00007f" stroke-width=".2"/>
<path d="M178.3 85.5l-1 1.5" fill="none" stroke="#00007f" stroke-width=".2"/>
<path d="M115.2 114.5l-.4 .3" fill="none" stroke="#00007f" stroke-width=".2"/>
<path d="M111.7 114.8l-.4 .4" fill="none" stroke="#00007f" stroke-width=".2"/>
<path d="M111.7 114.8h3.1" fill="none" stroke="#00007f" stroke-width=".2"/>
<path d="M111.7 117.3h3.1" fill="none" stroke="#00007f" stroke-width=".2"/>
<path d="M113.4 114.8l-1.7 2.5" fill="none" stroke="#00007f" stroke-width=".2"/>
<path d="M113.4 114.8l1.4 2.5" fill="none" stroke="#00007f" stroke-width=".2"/>
<path d="M113.4 117.3v1.8" fill="none" stroke="#00007f" stroke-width=".2"/>
<path d="M113.4 112.7v2.1" fill="none" stroke="#00007f" stroke-width=".2"/>
<path d="M89.1 178l.3 .7" fill="none" stroke="#00007f" stroke-width=".2"/>
<path d="M85.5 177.6l.4 .4" fill="none" stroke="#00007f" stroke-width=".2"/>
<path d="M85.9 178h3.2" fill="none" stroke="#00007f" stroke-width=".2"/>
<path d="M85.9 175.9h3.2" fill="none" stroke="#00007f" stroke-width=".2"/>
<path d="M85.9 175.9l1.8 2.1" fill="none" stroke="#00007f" stroke-width=".2"/>
<path d="M89.1 175.9l-1.4 2.1" fill="none" stroke="#00007f" stroke-width=".2"/>
<path d="M87.7 173.7v2.2" fill="none" stroke="#00007f" stroke-width=".2"/>
<path d="M87.7 178v2.1" fill="none" stroke="#00007f" stroke-width=".2"/>
<g fill="none" stroke="#00f" stroke-width=".2">
<path d="M44.3 85.5h11.3M66.5 91.9h3.5l-1.7 1.8zM142 88.4l1.8 2.1h-3.6zM18.5 104.6h3.5l-1.7 2.1zM42.5 115.9h3.5l-1.7 1.8zM87.3 119.1h3.5l-1.7 1.7zM124.4 114.5h3.5l-1.8 1.7zM196.3 103.2h3.9l-2.1 1.8zM206.2 104.6h3.5l-1.7 2.1zM111.3 120.8h3.9l-1.8 1.8zM116.2 120.8h3.6l-1.8 1.8zM119.8 160.7l1.7 1.8h-3.5z"/>
<path d="M57 183.3h3.5l-1.8 1.7zM85.9 186.4h3.5l-1.7 1.8zM89.1 183.3h3.5l-1.8 1.7zM93.7 194.6h3.8l-2.1 1.7zM133.9 194.6h3.5l-1.8 1.7zM142 197.7h3.5l-1.7 1.8z"/>
</g>
<path d="M55.6 85.5h12.7" fill="none" stroke="#00f" stroke-width=".2"/>
<path d="M68.3 85.5h20.8" fill="none" stroke="#00f" stroke-width=".2"/>
<path d="M89.1 85.5h24.3" fill="none" stroke="#00f" stroke-width=".2"/>
<path d="M124.4 82.4v3.1" fill="none" stroke="#00f" stroke-width=".2"/>
<path d="M113.4 85.5h11" fill="none" stroke="#00f" stroke-width=".2"/>
<path d="M124.4 85.5h9.8" fill="none" stroke="#00f" stroke-width=".2"/>
<path d="M134.2 85.5h11" fill="none" stroke="#00f" stroke-width=".2"/>
<path d="M159.6 85.5h6.7" fill="none" stroke="#00f" stroke-width=".2"/>
<path d="M166.3 85.5h4.6" fill="none" stroke="#00f" stroke-width=".2"/>
<path d="M179 85.5h4.6" fill="none" stroke="#00f" stroke-width=".2"/>
<path d="M183.6 85.5h14.5" fill="none" stroke="#00f" stroke-width=".2"/>
<path d="M89.1 85.5v3.2" fill="none" stroke="#00f" stroke-width=".2"/>
<path d="M166.3 85.5v5" fill="none" stroke="#00f" stroke-width=".2"/>
<path d="M198.1 85.5v5" fill="none" stroke="#00f" stroke-width=".2"/>
<path d="M198.1 90.5h9.9" fill="none" stroke="#00f" stroke-width=".2"/>
<path d="M95.4 93.7h18" fill="none" stroke="#00f" stroke-width=".2"/>
<path d="M135.6 91.9v1.8" fill="none" stroke="#00f" stroke-width=".2"/>
<path d="M55.6 91.9v3.2" fill="none" stroke="#00f" stroke-width=".2"/>
<path d="M20.3 95.1h35.3" fill="none" stroke="#00f" stroke-width=".2"/>
<path d="M113.4 93.7v1.4" fill="none" stroke="#00f" stroke-width=".2"/>
<path d="M124.4 95.1h8.1" fill="none" stroke="#00f" stroke-width=".2"/>
<path d="M138.8 96.8h3.2" fill="none" stroke="#00f" stroke-width=".2"/>
<path d="M150.1 91.9v4.9" fill="none" stroke="#00f" stroke-width=".2"/>
<path d="M142 96.8h8.1" fill="none" stroke="#00f" stroke-width=".2"/>
<path d="M150.1 96.8h11.3" fill="none" stroke="#00f" stroke-width=".2"/>
<path d="M183.6 85.5v11.3" fill="none" stroke="#00f" stroke-width=".2"/>
<path d="M170.9 96.8h12.7" fill="none" stroke="#00f" stroke-width=".2"/>
<path d="M198.1 90.5v6.3" fill="none" stroke="#00f" stroke-width=".2"/>
<path d="M208 90.5v6.3" fill="none" stroke="#00f" stroke-width=".2"/>
<path d="M126.1 98.2h6.4" fill="none" stroke="#00f" stroke-width=".2"/>
<path d="M89.1 98.2v1.8" fill="none" stroke="#00f" stroke-width=".2"/>
<path d="M89.1 100h17.6" fill="none" stroke="#00f" stroke-width=".2"/>
<path d="M134.2 85.5v14.5" fill="none" stroke="#00f" stroke-width=".2"/>
<path d="M134.2 100h1.4" fill="none" stroke="#00f" stroke-width=".2"/>
<path d="M44.3 91.9v11.3" fill="none" stroke="#00f" stroke-width=".2"/>
<path d="M31.6 103.2h12.7" fill="none" stroke="#00f" stroke-width=".2"/>
<path d="M55.6 95.1v8.1" fill="none" stroke="#00f" stroke-width=".2"/>
<path d="M20.3 103.2v1.4" fill="none" stroke="#00f" stroke-width=".2"/>
<path d="M126.1 98.2v6.4" fill="none" stroke="#00f" stroke-width=".2"/>
<path d="M126.1 104.6h8.1" fill="none" stroke="#00f" stroke-width=".2"/>
<path d="M183.6 96.8v7.8" fill="none" stroke="#00f" stroke-width=".2"/>
<path d="M142 104.6h41.6" fill="none" stroke="#00f" stroke-width=".2"/>
<path d="M20.3 104.6v1.8" fill="none" stroke="#00f" stroke-width=".2"/>
<path d="M126.1 104.6v1.8" fill="none" stroke="#00f" stroke-width=".2"/>
<path d="M89.1 100v8.1" fill="none" stroke="#00f" stroke-width=".2"/>
<path d="M113.4 104.6v3.5" fill="none" stroke="#00f" stroke-width=".2"/>
<path d="M113.4 108.1h4.6" fill="none" stroke="#00f" stroke-width=".2"/>
<path d="M124.4 95.1v13" fill="none" stroke="#00f" stroke-width=".2"/>
<path d="M118 108.1h6.4" fill="none" stroke="#00f" stroke-width=".2"/>
<path d="M44.3 109.5h6.3" fill="none" stroke="#00f" stroke-width=".2"/>
<path d="M50.6 109.5h5" fill="none" stroke="#00f" stroke-width=".2"/>
<path d="M118 108.1v3.2" fill="none" stroke="#00f" stroke-width=".2"/>
<path d="M50.6 109.5v3.2" fill="none" stroke="#00f" stroke-width=".2"/>
<path d="M113.4 108.1v4.6" fill="none" stroke="#00f" stroke-width=".2"/>
<path d="M31.6 103.2v11.3" fill="none" stroke="#00f" stroke-width=".2"/>
<path d="M20.3 114.5h11.3" fill="none" stroke="#00f" stroke-width=".2"/>
<path d="M89.1 115.9v3.2" fill="none" stroke="#00f" stroke-width=".2"/>
<path d="M113.4 119.1v1.7" fill="none" stroke="#00f" stroke-width=".2"/>
<path d="M118 117.7v3.1" fill="none" stroke="#00f" stroke-width=".2"/>
<path d="M71.4 136.7v1.8" fill="none" stroke="#00f" stroke-width=".2"/>
<path d="M58.7 138.5h12.7" fill="none" stroke="#00f" stroke-width=".2"/>
<path d="M71.4 138.5h16.3" fill="none" stroke="#00f" stroke-width=".2"/>
<path d="M87.7 138.5h14.4" fill="none" stroke="#00f" stroke-width=".2"/>
<path d="M102.1 138.5h17.7" fill="none" stroke="#00f" stroke-width=".2"/>
<path d="M134.2 138.5h9.6" fill="none" stroke="#00f" stroke-width=".2"/>
<path d="M58.7 138.5v6.3" fill="none" stroke="#00f" stroke-width=".2"/>
<path d="M87.7 146.6v3.2" fill="none" stroke="#00f" stroke-width=".2"/>
<path d="M65.1 149.8h22.6" fill="none" stroke="#00f" stroke-width=".2"/>
<path d="M87.7 149.8v3.1" fill="none" stroke="#00f" stroke-width=".2"/>
<path d="M58.7 154.3v3.2" fill="none" stroke="#00f" stroke-width=".2"/>
<path d="M58.7 157.5h22.6" fill="none" stroke="#00f" stroke-width=".2"/>
<path d="M58.7 157.5v5" fill="none" stroke="#00f" stroke-width=".2"/>
<path d="M119.8 162.5v1.7" fill="none" stroke="#00f" stroke-width=".2"/>
<path d="M102.1 138.5v28.9" fill="none" stroke="#00f" stroke-width=".2"/>
<path d="M87.7 162.5v6.3" fill="none" stroke="#00f" stroke-width=".2"/>
<path d="M87.7 168.8h3.1" fill="none" stroke="#00f" stroke-width=".2"/>
<path d="M90.8 168.8h8.2" fill="none" stroke="#00f" stroke-width=".2"/>
<path d="M105.3 170.6h14.5" fill="none" stroke="#00f" stroke-width=".2"/>
<path d="M129.3 144.8v25.8" fill="none" stroke="#00f" stroke-width=".2"/>
<path d="M119.8 170.6h9.5" fill="none" stroke="#00f" stroke-width=".2"/>
<path d="M95.4 172h3.6" fill="none" stroke="#00f" stroke-width=".2"/>
<path d="M87.7 168.8v4.9" fill="none" stroke="#00f" stroke-width=".2"/>
<path d="M90.8 168.8v4.9" fill="none" stroke="#00f" stroke-width=".2"/>
<path d="M90.8 173.7v1.5" fill="none" stroke="#00f" stroke-width=".2"/>
<path d="M102.1 173.7v3.2" fill="none" stroke="#00f" stroke-width=".2"/>
<path d="M95.4 172v9.9" fill="none" stroke="#00f" stroke-width=".2"/>
<path d="M95.4 181.9h6.7" fill="none" stroke="#00f" stroke-width=".2"/>
<path d="M109.9 181.9h25.7" fill="none" stroke="#00f" stroke-width=".2"/>
<path d="M143.8 138.5v43.4" fill="none" stroke="#00f" stroke-width=".2"/>
<path d="M135.6 181.9h8.2" fill="none" stroke="#00f" stroke-width=".2"/>
<path d="M58.7 170.6v12.7" fill="none" stroke="#00f" stroke-width=".2"/>
<path d="M90.8 180.1v3.2" fill="none" stroke="#00f" stroke-width=".2"/>
<path d="M95.4 181.9v1.4" fill="none" stroke="#00f" stroke-width=".2"/>
<path d="M135.6 181.9v3.1" fill="none" stroke="#00f" stroke-width=".2"/>
<path d="M143.8 181.9v3.1" fill="none" stroke="#00f" stroke-width=".2"/>
<path d="M87.7 180.1v6.3" fill="none" stroke="#00f" stroke-width=".2"/>
<path d="M95.4 191.4v3.2" fill="none" stroke="#00f" stroke-width=".2"/>
<path d="M135.6 191.4v3.2" fill="none" stroke="#00f" stroke-width=".2"/>
<path d="M143.8 192.8v4.9" fill="none" stroke="#00f" stroke-width=".2"/>
<g fill="#00f">
<path d="M43.9 102.8h.8v.8h-.8z"/>
<path d="M43.9 109.2h.8v.8h-.8z"/>
<path d="M50.3 109.2h.8v.8h-.8z"/>
<path d="M55.1 85.1h.8v.8h-.8z"/>
<path d="M55.1 94.7h.8v.8h-.8z"/>
<path d="M58.3 157.3h.8v.8h-.8z"/>
<path d="M67.9 85.1h.8v.8h-.8z"/>
<path d="M71.2 138h.8v.9h-.8z"/>
<path d="M87.2 138h.8v.9h-.8z"/>
<path d="M87.2 149.3h.8v.8h-.8z"/>
<path d="M87.2 168.5h.8v.8h-.8z"/>
<path d="M88.8 85.1h.8v.8h-.8z"/>
<path d="M88.8 99.6h.8v.8h-.8z"/>
<path d="M90.4 168.5h.8v.8h-.8z"/>
<path d="M90.4 173.3h.8v.8h-.8z"/>
<path d="M95.2 181.4h.8v.8h-.8z"/>
<path d="M101.6 138h.8v.9h-.8z"/>
<path d="M112.9 85.1h.8v.8h-.8z"/>
<path d="M112.9 93.2h.8v.8h-.8z"/>
<path d="M112.9 107.6h.8v.8h-.8z"/>
<path d="M117.7 107.6h.8v.8h-.8z"/>
<path d="M119.3 170.1h.8v.8h-.8z"/>
<path d="M124.1 85.1h.8v.8h-.8z"/>
<path d="M125.7 104.4h.8v.8h-.8z"/>
<path d="M133.7 85.1h.8v.8h-.8z"/>
<path d="M135.3 181.4h.8v.8h-.8z"/>
<path d="M141.7 96.4h.8v.8h-.8z"/>
<path d="M143.3 181.4h.8v.8h-.8z"/>
<path d="M149.7 96.4h.8v.8h-.8z"/>
<path d="M165.8 85.1h.8v.8h-.8z"/>
<path d="M183.4 85.1h.8v.8h-.8z"/>
<path d="M183.4 96.4h.8v.8h-.8z"/>
<path d="M197.8 90h.8v.8h-.8z"/>
</g>
<text font-size="4.2" fill="#0000c8" x="19.3" y="278.7">--- C:\Users\Cliente\Documents\GitHub\Fonte_Linear_simetrica_5V\esquematico.asc ---</text>
<g font-size="2.5">
<text x="27.5" y="79.2">.tran 70ms</text>
<text x="27.5" y="82.4">#.step temp 0 100 25</text>
<text x="125.3" y="82.3" transform="rotate(-90 125.3 82.3)">VAC+</text>
<text x="172.7" y="83.4">R10</text>
<text x="35.3" y="89.6">D1</text>
<text x="57.7" y="88.9">D2</text>
<text x="69.1" y="87.2">C6</text>
<text x="115.2" y="88.8">R2</text>
<text x="173.3" y="89.4">3.9</text>
<text x="33.2" y="92.8">D1N4007</text>
<text x="55.5" y="92.9">D1N4007</text>
<text x="69.1" y="92.1">1000µ</text>
<text x="77.9" y="92.4">BC560A</text>
<text x="83.9" y="96">Q1</text>
<text x="115.2" y="92.4">36</text>
<text x="136.5" y="92" transform="rotate(-90 136.5 92)">VAC-</text>
<text x="142.9" y="92">C4</text>
<text x="24.5" y="100.5">SINE(0 14 60)</text>
<text x="25.1" y="98.1">V1</text>
<text x="115.2" y="98.8">BC560A</text>
<text x="137.3" y="100.8">U1</text>
<text x="142.9" y="96.8">10µ</text>
<text x="199" y="98.4">C5</text>
<text x="209.9" y="100">RL</text>
<text x="14.9" y="107.2">V2</text>
<text x="32.3" y="107.7">D1N4007</text>
<text x="36.9" y="104.8">D3</text>
<text x="57.5" y="107.1">D1N4007</text>
<text x="57.7" y="104.1">D4</text>
<text x="115.2" y="102.4">Q2</text>
<text x="136.5" y="102.6">R4</text>
<text x="199" y="103.2">100n</text>
<text x="209.9" y="103.6">50</text>
<text x="40.4" y="111.1">C7</text>
<text x="91.2" y="111.2">R1</text>
<text x="109.4" y="112.8">U9</text>
<text x="118.9" y="112.8">C3</text>
<text x="128.1" y="109.6">R3</text>
<text x="128.1" y="113.2">1700</text>
<text x="135.4" y="108.6">1000</text>
<text x="2.5" y="115.2">SINE(0 14 60)</text>
<text x="36.7" y="116">1000µ</text>
<text x="51.5" y="119" transform="rotate(-90 51.5 119)">VAC-</text>
<text x="91.2" y="114.9">22k</text>
<text x="118.9" y="117.7">10µ</text>
<text x="102.2" y="120.1">1N5221B</text>
<text x="72.4" y="136.8" transform="rotate(-90 72.4 136.8)">VAC-</text>
<text x="89.6" y="141.3">R6</text>
<text x="89.6" y="144.9">22</text>
<text x="86.8" y="156.9">Q3</text>
<text x="86.8" y="160.5">NPN</text>
<text x="60.8" y="165.4">R5</text>
<text x="120.4" y="165.7">C8</text>
<text x="60.8" y="169">4700</text>
<text x="103.6" y="168.2">LM358/NS</text>
<text x="120.4" y="170.6">10µ</text>
<text x="83.7" y="174.5">U3</text>
<text x="91.6" y="175.3">C1</text>
<text x="103.6" y="174.5">U6</text>
<text x="104.5" y="179.6">R8</text>
<text x="76.5" y="181.8">1N5221B</text>
<text x="91.6" y="180.2">10µ</text>
<text x="102.8" y="183.7" transform="rotate(-90 102.8 183.7)">VAC+</text>
<text x="104.7" y="185.6">1k</text>
<text x="97.6" y="186.2">R7</text>
<text x="97.6" y="189.8">1700</text>
<text x="136.5" y="186.6">C2</text>
<text x="136.5" y="191.4">1000µ</text>
<text x="145.7" y="187.8">R9</text>
<text x="145.7" y="191.4">15</text>
</g>
</svg>
